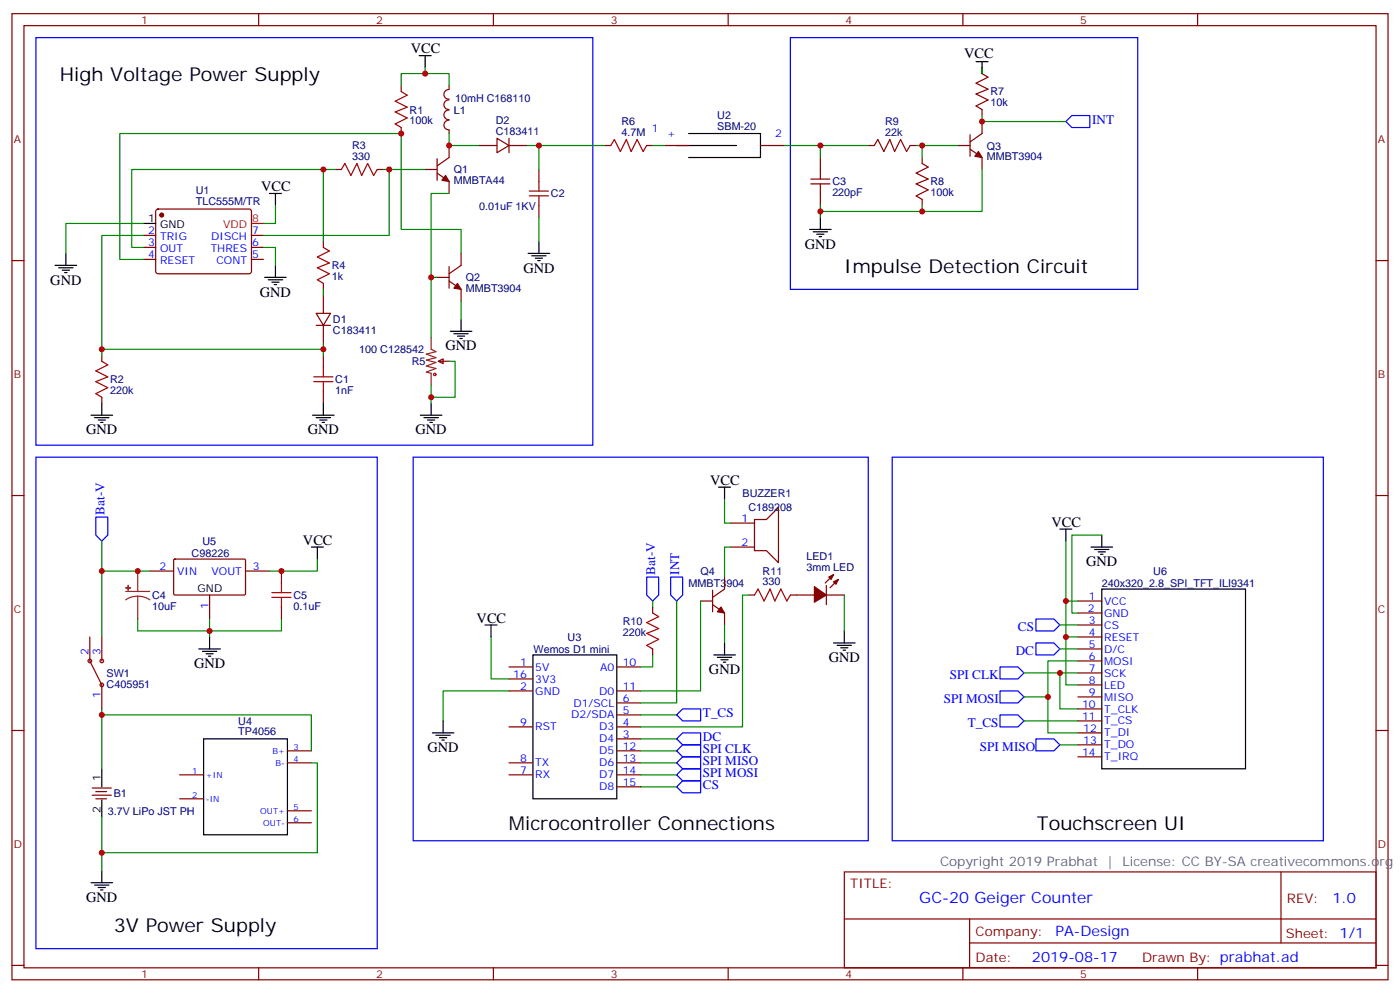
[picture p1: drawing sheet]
<svg xmlns="http://www.w3.org/2000/svg" width="412mm" height="292mm" viewBox="0 0 412 292" stroke-linecap="round" stroke-linejoin="round" font-family="sans-serif">
<g fill="none" stroke="#00f" stroke-width=".35">
<path d="M10.6 11.1h164v119.9h-164zM232.8 11.1h102.3v74.1h-102.3zM314 35.8l1.7-1.8h5.3v3.5h-5.3zM10.6 134.5h100.5v144.7h-100.5zM121.7 134.5h134.1v112.9h-134.1zM262.8 134.5h127v112.9h-127zM28.2 152.2h3.5v5.3l-1.7 1.7-1.8-1.7zM190.5 169.8h3.5v5.3l-1.7 1.8-1.8-1.8zM197.6 169.8h3.5v5.3l-1.8 1.8-1.7-1.8zM294.6 196.3h5.3l1.7 1.7-1.7 1.8h-5.3zM305.2 189.2h5.2l1.8 1.8-1.8 1.8h-5.2zM305.2 182.2h5.2l1.8 1.7-1.8 1.8h-5.2z"/>
<path d="M199.3 210.4l1.8-1.8h5.3v3.6h-5.3zM199.3 217.5l1.8-1.8h5.3v3.5h-5.3zM294.6 210.4h5.3l1.7 1.8-1.7 1.7h-5.3zM294.6 203.3h5.3l1.7 1.8-1.7 1.8h-5.3zM305.2 217.5h5.2l1.8 1.7-1.8 1.8h-5.2zM199.3 221l1.8-1.8h5.3v3.5h-5.3zM199.3 224.5l1.8-1.8h5.3v3.6h-5.3zM199.3 228l1.8-1.7h5.3v3.5h-5.3zM199.3 231.6l1.8-1.8h5.3v3.5h-5.3z"/>
</g>
<g fill="none" stroke="#870000" stroke-width=".35">
<path d="M3.5 4h405.4v284.4h-405.4zM7.1 7.5h398.2v277.3h-398.2zM76.2 4v3.5M145.3 4v3.5M214.5 4v3.5M283.6 4v3.5M289.3 19.9v1.8l1.7 1-3.5 1.8 3.5 1.7-3.5 1.5 3.5 1.7-3.5 1.8 1.8 1v1.8M352.8 4v3.5M118.2 25.2v1.8M118.2 37.5v1.8M132.3 32.4a1.41 1.41 0 0 0-1.5 1.4 1.41 1.41 0 0 0 1.5 1.4M132.3 29.4a1.41 1.41 0 0 0-1.5 1.4 1.41 1.41 0 0 0 1.5 1.4"/>
<path d="M132.3 35.4a1.41 1.41 0 0 0-1.5 1.4 1.41 1.41 0 0 0 1.5 1.4v1.1M132.3 26.4a1.41 1.41 0 0 0-1.5 1.4 1.41 1.41 0 0 0 1.5 1.4M132.3 25.2v1M285.8 39.7v6.3M289.3 35.8v3.5l-3.5 2.5M98.8 49.9h1.7M111.1 49.9h1.8M125.2 49.9h3.6M128.8 50.9l3.5 2.5v3.5M128.8 46.7v6.4M132.3 42.8v3.6l-3.5 2.4M141.1 42.8h5.3"/>
<path d="M146.4 40.7l3.5 2.1-3.5 2.1zM149.9 40.7v4.2M149.9 42.8h5.3M158.7 49.9v3.5M178.2 42.8h1.7M190.5 42.8h1.8M195.8 42.8h7M224 42.8h7.1M238.8 54.1h5.7M238.8 52.7h5.7M241.7 46.4v6.3M241.7 54.1v6.4"/>
<path d="M255.8 42.8h1.7l1.1-1.7 1.7 3.5 1.8-3.5 1.4 3.5 1.8-3.5 1.8 3.5 1-1.8h1.8M271.6 46.4v1.7l1.8 1.1-3.5 1.7 3.5 1.8-3.5 1.4 3.5 1.8-3.5 1.7 1.7 1.1v1.8M282.2 42.8h3.6M285.8 43.9l3.5 2.5v3.5M3.5 76.7h3.6M42.3 69.3h3.6M42.3 72.8h3.6M42.3 76.3h3.6M46.1 61.7l.5-.2 27.1 .1 .4 .6-.1 17.9-.6 .5-27.1-.1-.4-.6v-17.7zM74.1 69.3h3.5M74.1 72.8h3.5M74.1 76.3h3.5"/>
<path d="M95.2 71v1.8M132.3 78.5v6.3M135.8 74.6v3.5l-3.5 2.5M158.7 60.5v3.5M405.3 76.7h3.6M93.1 92.2h4.3l-2.2 3.5zM93.1 95.7h4.3M95.2 83.4v1.8M95.2 86.9v5.3M95.2 95.7v5.3M128.8 81.6h3.5M132.3 82.7l3.5 2.5v3.5"/>
<path d="M30 104.6v1.7M30 116.9v1.8M95.2 104.6v3.5M95.2 115.1v3.6M129.1 106.3l1.4-.7v1.4zM129.1 106.3h3.2M3.5 145.8h3.6M215.2 154h7M222.2 152.9h3.6l3.5-3.5v16.2l-3.5-3.5h-3.6zM405.3 145.8h3.6M44.1 168.1h7.1M51.2 164.7l.3-.2 20.6 .1 .2 .3v10l-.3 .2h-20.7l-.1-.3z"/>
<path d="M61.7 175.1v7.1M72.3 168.1h7.1M82.9 168.1v3.5M82.9 178.6v3.6M192.3 178.6v1.8M206.4 176.9h3.5M209.9 177.9l3.5 2.5v3.5M209.9 173.7v6.4M213.4 169.8v3.6l-3.5 2.4M215.2 161h7M220.5 175.1h1.7M232.8 175.1h7.1"/>
<path d="M243.4 172.3v5.6M243.4 175.1h5.3M245.5 169.1l-2.4 2.5M246.9 170.5l-2.4 2.5M317.5 176.9h7.1M26.5 187.5v7M30 187.5v7M149.9 196.3h7.1M149.9 199.8h7.1M181.7 196.3h7M192.3 191v1.8M317.5 180.4h7.1"/>
<path d="M317.5 183.9h7.1M317.5 187.5h7.1M317.5 191h7.1M317.5 194.5h7.1M317.5 198h7.1M3.5 215h3.6M30 201.6v7M149.9 203.3h7.1M149.9 213.9h7.1M181.7 203.3h7M181.7 213.9h7M181.7 206.9h7"/>
<path d="M181.7 210.4h7M181.7 217.5h7M317.5 201.6h7.1M317.5 205.1h7.1M317.5 208.6h7.1M317.5 212.2h7.1M317.5 215.7h7.1M317.5 219.2h7.1M405.3 215h3.6M27.2 231.9h5.6M27.2 234h5.6M28.2 235.1h3.2"/>
<path d="M28.2 233h3.2M52.9 228h7.1M52.9 235.1h7.1M84.7 224.5h7M84.7 221h7M84.7 238.6h7M149.9 224.5h7.1M149.9 228h7.1M181.7 224.5h7M181.7 228h7M181.7 221h7M181.7 231.6h7"/>
<path d="M317.5 222.7h7.1M84.7 242.1h7M248.7 256.6h156.6v28.2h-156.6zM377.3 256.6v20.9M248.7 270.5h156.5M285.6 277.5h119.6M285.6 270.5v14.1M3.5 284.1h3.6M76.2 284.8v3.6M145.3 284.8v3.6M214.5 284.8v3.6M283.6 284.8v3.6"/>
<path d="M352.8 284.8v3.6M405.3 284.1h3.6"/>
</g>
<g fill="#870000" stroke="#870000" stroke-width=".35">
<path d="M131.2 51.6l1.1 1.8-2.1-.3z"/>
<path d="M134.8 83.4l1 1.8-2.1-.4z"/>
<path d="M288.2 44.6l1.1 1.8-2.1-.4z"/>
<path d="M212.4 178.6l1 1.8-2.1-.3z"/>
<path d="M245.5 171.2l1.4-.7-.7 1.4z"/>
<path d="M244.1 169.8l1.4-.7-.7 1.4z"/>
<path d="M239.9 172.6l3.5 2.5-3.5 2.1z"/>
<circle cx="47.6" cy="63.3" r=".53"/>
</g>
<g fill="none" stroke="#000" stroke-width=".35">
<path d="M123.5 16.4h3.5M125.2 16.4v3.5M287.5 18.1h3.5M289.3 18.1v3.6M202.8 39.3h21.2v7.1h-21.2M79.4 56.9h3.5M81.1 56.9v3.6M199.3 42.8h17.7M16.2 78.1h6.4M17.3 78.8h4.2M18.3 79.5h2.2M19.4 74.6v3.5"/>
<path d="M42.3 65.8h3.6M81.1 78.1v3.5M155.6 74.6h6.3M156.6 75.3h4.3M157.7 76h2.1M158.4 76.7h.7M158.7 71v3.6M238.5 67.5h6.3M239.5 68.2h4.3M240.6 68.9h2.1M241.3 69.6h.7M241.7 64v3.5"/>
<path d="M19 80.2h.8M78 81.6h6.3M79 82.3h4.3M80.1 83h2.1M80.8 83.7h.7M132.6 97.5h6.4M133.7 98.2h4.2M134.8 98.9h2.1M135.5 99.6h.7M135.8 94v3.5M30 118.7v3.5M95.2 118.7v3.5"/>
<path d="M127 118.7v3.5M26.8 122.2h6.4M27.9 122.9h4.2M28.9 123.6h2.1M29.6 124.3h.7M92.1 122.2h6.3M93.1 122.9h4.3M94.2 123.6h2.1M94.9 124.3h.7M123.8 122.2h6.4M124.9 122.9h4.2M125.9 123.6h2.2"/>
<path d="M126.6 124.3h.8M211.7 143.4h3.5M213.4 143.4v3.5M312.2 155.7h3.5M314 155.7v3.5M324.6 157.5v3.5M91.7 161h3.5M93.5 161v3.5M321.4 161h6.3M322.4 161.7h4.3M323.5 162.4h2.1M324.2 163.1h.7"/>
<path d="M324.6 173.4h42.3v52.9h-42.3zM58.6 191h6.3M59.6 191.7h4.3M60.7 192.4h2.1M61.4 193.1h.7M61.7 187.5v3.5M142.9 183.9h3.5M144.6 183.9v3.6M157 192.8h24.7v42.3h-24.7zM210.3 192.8h6.3M211.3 193.5h4.2M212.4 194.2h2.1"/>
<path d="M213.1 194.9h.7M213.4 189.2v3.6M245.5 189.2h6.4M246.6 189.9h4.2M247.6 190.6h2.2M248.4 191.3h.7M248.7 185.7v3.5M60 217.5h24.7v28.2h-24.7zM127.4 215.7h6.3M128.4 216.4h4.2M129.5 217.1h2.1M130.2 217.8h.7"/>
<path d="M130.5 212.2v3.5M30 226.3v5.3M30 235.4v5M26.8 259.8h6.4M30 256.3v3.5M27.9 260.5h4.2M28.9 261.2h2.1M29.6 261.9h.7"/>
</g>
<path d="M74.1 65.8h3.5" fill="none" stroke="#f00" stroke-width=".35"/>
<g fill="none" stroke="#a10000" stroke-width=".35">
<path d="M118.2 27l1.7 1-3.5 1.8 3.5 1.7-3.5 1.4 3.5 1.8-3.5 1.8 1.8 1M100.5 49.9l1.1-1.8 1.8 3.5 1.7-3.5 1.4 3.5 1.8-3.5 1.8 3.5 1-1.7M155.9 57.6h5.7M155.9 56.2h5.7M158.7 53.4v2.8M158.7 57.6v2.9M179.9 42.8l1.1-1.7 1.7 3.5 1.8-3.5 1.4 3.5 1.8-3.5 1.7 3.5 1.1-1.8M95.2 72.8l1.8 1.1-3.5 1.7 3.5 1.8-3.5 1.4 3.5 1.8-3.5 1.7 1.7 1.1M30 106.3l1.7 1.1-3.5 1.7 3.5 1.8-3.5 1.4 3.5 1.8-3.5 1.8 1.8 1M92.4 112.3h5.7M92.4 110.9h5.7M95.2 108.1v2.8"/>
<path d="M95.2 112.3v2.8M80.1 175.8h5.6M80.1 174.4h5.6M82.9 171.6v2.8M82.9 175.8v2.8M222.2 175.1l1.1-1.7 1.8 3.5 1.7-3.5 1.4 3.5 1.8-3.5 1.8 3.5 1-1.8M192.3 180.4l1.7 1.1-3.5 1.7 3.5 1.8-3.5 1.4 3.5 1.8-3.5 1.7 1.8 1.1"/>
<circle cx="128.1" cy="110.2" r=".35"/>
</g>
<path d="M127 99.3v3.5l1.4 .7-2.8 .7 2.8 1.1-2.8 .7 2.8 .7-2.8 1 2.8 .7-2.8 1.1 1.4 .4v3.5M37 174.1h7.1M40.6 175.5l1.8 .2 1.7 .8M40.6 175.5l-1.9 .2-1.7 .8M40.6 168.1v6M40.6 175.5v6.7" fill="none" stroke="#8c2424" stroke-width=".35"/>
<g fill="none" stroke="#900" stroke-width=".35">
<path d="M26.5 194.5l3.5 7.1"/>
<circle cx="26.5" cy="194.5" r=".53"/>
<circle cx="30" cy="194.5" r=".53"/>
<circle cx="30" cy="201.6" r=".53"/>
</g>
<g fill="#8c2424" stroke="#8c2424" stroke-width=".35">
<path d="M37 173h1.5z"/>
<path d="M37.7 172.3l.1 1.4z"/>
</g>
<g fill="none" stroke="#008700" stroke-width=".35">
<path d="M125.2 19.9v1.8M289.3 19.9v1.8M118.2 25.2v-3.5h14.1v3.5M132.3 39.3v3.5h8.8M289.3 34v1.8h24.7M95.2 49.9v21.1M98.8 49.9h-60v22.9h3.5M112.9 49.9h1.8M125.2 49.9h-10.5v19.4h-37.1M132.3 56.9h-5.3v42.4M155.2 42.8h3.5v7.1M158.7 42.8h19.5"/>
<path d="M192.3 42.8h3.5M231.1 42.8h10.6M255.8 42.8h-14.1v3.6M269.9 42.8h1.7v3.6M271.6 42.8h10.6M289.3 49.9v12.3h-47.6M42.3 65.8h-22.9v8.8M42.3 69.3h-12.3v35.3M77.6 72.8h3.5v5.3M81.1 60.5v5.3h-3.5M135.8 74.6v-7.1h-17.6v-28.2h-82.9v37h7M158.7 64v7"/>
<path d="M241.7 60.5v3.5M271.6 60.5v1.7M95.2 85.2v1.7M127 81.6h1.8M135.8 88.7v5.3M30 102.8h65.2M95.2 101v3.6M127 113.4v5.3M132.3 106.3h1.8v10.6h-7.1M30 159.2v8.9M213.4 146.9v7.1h1.8M314 159.2v17.7h3.5"/>
<path d="M324.6 157.5h-8.9v22.9h1.8M44.1 168.1h-14.1v19.4M93.5 164.5v3.6h-14.1M192.3 176.9v1.7M199.3 176.9v30h-10.6M206.4 176.9v26.4h-17.7M215.2 161h-1.8v8.8M220.5 175.1h-1.8v38.8h-30M248.7 175.1v10.6M314 176.9v10.6h3.5M40.6 182.2v3.5h42.3v-3.5M61.7 182.2v5.3"/>
<path d="M144.6 187.5v12.3h5.3M192.3 192.8v3.5h-3.6M213.4 183.9v5.3M301.6 198h15.9M312.2 198v10.6h5.3M312.2 183.9h5.3M312.2 191h5.3M314 187.5v14.1h3.5M317.5 194.5h-8.8v10.6h-7.1M30 208.6v1.8M149.9 203.3h-19.4v8.9M188.7 210.4h10.6"/>
<path d="M188.7 217.5h10.6M301.6 212.2h15.9M308.7 205.1v10.6h8.8M312.2 219.2h5.3M91.7 224.5h1.8v26.5h-63.5M91.7 221v-10.6h-61.7v15.9M188.7 221h10.6M188.7 224.5h10.6M188.7 228h10.6M188.7 231.6h10.6M30 240.4v15.9"/>
</g>
<g fill="#c00">
<circle cx="114.7" cy="49.9" r=".88"/>
<circle cx="314" cy="187.5" r=".88"/>
<circle cx="30" cy="210.4" r=".88"/>
<circle cx="30" cy="102.8" r=".88"/>
<circle cx="95.3" cy="102.8" r=".88"/>
<circle cx="289.3" cy="35.8" r=".88"/>
<circle cx="241.7" cy="42.8" r=".88"/>
<circle cx="271.6" cy="42.8" r=".88"/>
<circle cx="241.7" cy="62.2" r=".88"/>
<circle cx="132.3" cy="42.8" r=".88"/>
<circle cx="127" cy="116.9" r=".88"/>
<circle cx="95.3" cy="49.9" r=".88"/>
<circle cx="127" cy="81.6" r=".88"/>
<circle cx="118.2" cy="39.3" r=".88"/>
<circle cx="125.2" cy="21.7" r=".88"/>
<circle cx="30" cy="168.1" r=".88"/>
<circle cx="40.6" cy="168.1" r=".88"/>
<circle cx="82.9" cy="168.1" r=".88"/>
<circle cx="61.7" cy="185.7" r=".88"/>
<circle cx="158.8" cy="42.8" r=".88"/>
<circle cx="312.2" cy="198" r=".88"/>
<circle cx="314" cy="176.9" r=".88"/>
<circle cx="308.7" cy="205.1" r=".88"/>
<circle cx="271.6" cy="62.2" r=".88"/>
<circle cx="30" cy="251" r=".88"/>
</g>
<g font-size="5.6">
<text x="17.6" y="23.8">High Voltage Power Supply</text>
<text x="248.7" y="80.2">Impulse Detection Circuit</text>
<text x="149.9" y="244.3">Microcontroller Connections</text>
<text x="305.5" y="244.3">Touchscreen UI</text>
<text x="33.5" y="274.3">3V Power Supply</text>
</g>
<text font-size="4.6" fill="#00f" x="270.8" y="265.6">GC-20 Geiger Counter</text>
<g font-size="4.2">
<text x="121" y="15.7">VCC</text>
<text x="284" y="17">VCC</text>
<text x="76.9" y="56.2">VCC</text>
<text x="237.1" y="73.2">GND</text>
<text x="14.8" y="83.7">GND</text>
<text x="154.2" y="80.2">GND</text>
<text x="76.6" y="87.3">GND</text>
<text x="131.2" y="103.2">GND</text>
<text x="25.4" y="127.8">GND</text>
<text x="90.7" y="127.8">GND</text>
<text x="122.4" y="127.8">GND</text>
<text x="209.2" y="142.7">VCC</text>
<text x="309.7" y="155">VCC</text>
<text x="89.3" y="160.3">VCC</text>
<text x="320" y="166.7">GND</text>
<text x="140.4" y="183.2">VCC</text>
<text x="57.1" y="196.6">GND</text>
<text x="244.1" y="194.9">GND</text>
<text x="208.8" y="198.4">GND</text>
<text x="125.9" y="221.3">GND</text>
<text x="25.4" y="265.4">GND</text>
</g>
<g font-size="4.2" fill="#00f">
<text x="392.5" y="265.9">1.0</text>
<text x="310.9" y="275.4">PA-Design</text>
<text x="304" y="283.2">2019-08-17</text>
</g>
<g font-size="3.9" fill="#00f">
<text x="321.7" y="36.5">INT</text>
<text x="30.7" y="151.5" transform="rotate(-90 30.7 151.5)">Bat-V</text>
<text x="193" y="169.1" transform="rotate(-90 193 169.1)">Bat-V</text>
<text x="200.1" y="169.1" transform="rotate(-90 200.1 169.1)">INT</text>
<text x="299.9" y="185.7">CS</text>
<text x="299.2" y="192.8">DC</text>
<text x="279.8" y="199.8">SPI CLK</text>
<text x="278" y="206.9">SPI MOSI</text>
<text x="207.1" y="211.2">T_CS</text>
<text x="285.1" y="213.9">T_CS</text>
<text x="207.1" y="221.7">SPI CLK</text>
<text x="207.1" y="218.2">DC</text>
<text x="288.7" y="221">SPI MISO</text>
<text x="207.1" y="225.3">SPI MISO</text>
<text x="207.1" y="228.8">SPI MOSI</text>
<text x="207.1" y="232.3">CS</text>
</g>
<g font-size="3.9" fill="#666">
<text x="276.9" y="254.7">Copyright 2019 Prabhat |</text>
<text x="330.7" y="254.7">License: CC BY-SA creativecommons.org</text>
</g>
<g font-size="3.9" fill="#800">
<text x="250.5" y="261.2">TITLE:</text>
<text x="379.1" y="265.9">REV:</text>
<text x="287.4" y="275.4">Company:</text>
<text x="378.7" y="276">Sheet: 1/1</text>
<text x="287.4" y="283.1">Date:</text>
<text x="336.4" y="283.2">Drawn By: prabhat.ad</text>
</g>
<g font-size="3.2" fill="#800">
<text x="41.6" y="7">1</text>
<text x="110.8" y="7">2</text>
<text x="179.9" y="7">3</text>
<text x="249.1" y="7">4</text>
<text x="318.2" y="7">5</text>
<text x="4.1" y="42.1">A</text>
<text x="405.9" y="42.1">A</text>
<text x="4.1" y="111.3">B</text>
<text x="405.9" y="111.3">B</text>
<text x="4.1" y="180.4">C</text>
<text x="405.9" y="180.4">C</text>
<text x="4.1" y="249.6">D</text>
<text x="405.9" y="249.6">D</text>
<text x="41.6" y="287.8">1</text>
<text x="110.8" y="287.8">2</text>
<text x="179.9" y="287.8">3</text>
<text x="249.1" y="287.8">4</text>
<text x="318.2" y="287.8">5</text>
</g>
<g font-size="3.2" fill="#000080">
<text x="134.1" y="30">10mH C168110</text>
<text x="291.8" y="28.1">R7</text>
<text x="120.7" y="33.4">R1</text>
<text x="133.7" y="33.4">L1</text>
<text x="211.3" y="35.1">U2</text>
<text x="291.7" y="31.2">10k</text>
<text x="120.6" y="36.6">100k</text>
<text x="146" y="39.7">C183411</text>
<text x="146" y="36.5">D2</text>
<text x="183.1" y="40">4.7M</text>
<text x="183.1" y="36.8">R6</text>
<text x="211.3" y="38.2">SBM-20</text>
<text x="260.7" y="40">22k</text>
<text x="260.7" y="36.9">R9</text>
<text x="103.7" y="47.1">330</text>
<text x="103.7" y="43.9">R3</text>
<text x="290.7" y="47.1">MMBT3904</text>
<text x="290.7" y="44">Q3</text>
<text x="133.7" y="51.1">Q1</text>
<text x="57.7" y="57.1">U1</text>
<text x="133.7" y="54.2">MMBTA44</text>
<text x="162.3" y="58.1">C2</text>
<text x="245.2" y="57.7">220pF</text>
<text x="245.2" y="54.6">C3</text>
<text x="274.1" y="57.7">100k</text>
<text x="274.1" y="54.6">R8</text>
<text x="57.7" y="60.5">TLC555M/TR</text>
<text x="141.1" y="61.7">0.01uF 1KV</text>
<text x="97.7" y="82.4">1k</text>
<text x="97.7" y="79.3">R4</text>
<text x="137.2" y="82.8">Q2</text>
<text x="137.2" y="86">MMBT3904</text>
<text x="98.1" y="95.2">D1</text>
<text x="98.1" y="98.3">C183411</text>
<text x="105.8" y="104">100 C128542</text>
<text x="121.3" y="107.5">R5</text>
<text x="32.5" y="112.8">R2</text>
<text x="98.8" y="112.7">C1</text>
<text x="32.5" y="115.9">220k</text>
<text x="98.8" y="115.9">1nF</text>
<text x="218.7" y="146.3">BUZZER1</text>
<text x="220.5" y="150.3">C189208</text>
<text x="59.6" y="160.3">U5</text>
<text x="56.4" y="163.9">C98226</text>
<text x="237.5" y="164.9">LED1</text>
<text x="202.8" y="172.8">MMBT3904</text>
<text x="206.4" y="169.3">Q4</text>
<text x="224.6" y="172.3">330</text>
<text x="224.6" y="169.1">R11</text>
<text x="237.5" y="168.1">3mm LED</text>
<text x="324.6" y="172.9">240x320_2.8_SPI_TFT_ILI9341</text>
<text x="339.7" y="169.1">U6</text>
<text x="44.8" y="179.4">10uF</text>
<text x="44.8" y="176.2">C4</text>
<text x="86.4" y="179.4">0.1uF</text>
<text x="86.4" y="176.2">C5</text>
<text x="183.4" y="183.8">R10</text>
<text x="167.2" y="188.6">U3</text>
<text x="183.4" y="187.3">220k</text>
<text x="157.2" y="192.3">Wemos D1 mini</text>
<text x="31.4" y="202.4">C405951</text>
<text x="31.4" y="199.2">SW1</text>
<text x="70.2" y="213.3">U4</text>
<text x="70.2" y="216.4">TP4056</text>
<text x="31.7" y="239.9">3.7V LiPo JST PH</text>
<text x="33.5" y="234.5">B1</text>
</g>
<g font-size="3.2" fill="#00f">
<text x="192" y="38.9">1</text>
<text x="196.5" y="40.4">+</text>
<text x="228.3" y="40.4">2</text>
<text x="43.7" y="68.9">2</text>
<text x="47.2" y="70.7">TRIG</text>
<text x="62.2" y="70.7">DISCH</text>
<text x="74.3" y="68.9">7</text>
<text x="43.7" y="72.5">3</text>
<text x="43.7" y="76">4</text>
<text x="47.2" y="74.2">OUT</text>
<text x="47.2" y="77.8">RESET</text>
<text x="62.1" y="74.2">THRES</text>
<text x="63.7" y="77.8">CONT</text>
<text x="74.3" y="76">5</text>
<text x="74.3" y="72.5">6</text>
<text x="218.5" y="153.6">1</text>
<text x="218.5" y="160.7">2</text>
<text x="47" y="167.7">2</text>
<text x="74.4" y="167.7">3</text>
<text x="52.2" y="169.1">VIN</text>
<text x="62.3" y="169.1">VOUT</text>
<text x="61.4" y="179.2" transform="rotate(-90 61.4 179.2)">1</text>
<text x="320.8" y="176.5">1</text>
<text x="325.3" y="177.9">VCC</text>
<text x="320.4" y="180.1">2</text>
<text x="320.8" y="183.6">3</text>
<text x="325.3" y="181.5">GND</text>
<text x="325.3" y="185">CS</text>
<text x="320.8" y="187.1">4</text>
<text x="320.8" y="190.6">5</text>
<text x="325.3" y="188.5">RESET</text>
<text x="26.1" y="192.8" transform="rotate(-90 26.1 192.8)">2</text>
<text x="29.6" y="192.8" transform="rotate(-90 29.6 192.8)">3</text>
<text x="153.2" y="195.9">1</text>
<text x="157.7" y="197.3">5V</text>
<text x="176.8" y="197.3">A0</text>
<text x="183.4" y="195.9">10</text>
<text x="320.8" y="194.2">6</text>
<text x="320.8" y="197.7">7</text>
<text x="325.3" y="192.1">D/C</text>
<text x="325.3" y="195.6">MOSI</text>
<text x="151.2" y="199.5">16</text>
<text x="153.2" y="203">2</text>
<text x="157.7" y="200.9">3V3</text>
<text x="183.4" y="203">11</text>
<text x="320.8" y="201.2">8</text>
<text x="325.3" y="199.1">SCK</text>
<text x="325.3" y="202.6">LED</text>
<text x="29.6" y="205.4" transform="rotate(-90 29.6 205.4)">1</text>
<text x="157.7" y="204.4">GND</text>
<text x="168.9" y="207.9">D1/SCL</text>
<text x="176.5" y="204.4">D0</text>
<text x="183.4" y="206.5">6</text>
<text x="318.8" y="208.3">10</text>
<text x="320.8" y="204.8">9</text>
<text x="325.3" y="206.2">MISO</text>
<text x="325.3" y="209.7">T_CLK</text>
<text x="153.2" y="213.6">9</text>
<text x="157.7" y="215">RST</text>
<text x="168.3" y="211.5">D2/SDA</text>
<text x="176.5" y="215">D3</text>
<text x="183.4" y="210">5</text>
<text x="183.4" y="213.6">4</text>
<text x="318.8" y="211.8">11</text>
<text x="319.1" y="215.3">12</text>
<text x="325.3" y="213.2">T_CS</text>
<text x="176.5" y="218.5">D4</text>
<text x="183.4" y="217.1">3</text>
<text x="183.4" y="220.6">12</text>
<text x="319.1" y="218.9">13</text>
<text x="325.3" y="216.7">T_DI</text>
<text x="325.3" y="220.3">T_DO</text>
<text x="153.2" y="224.2">8</text>
<text x="153.2" y="227.7">7</text>
<text x="157.7" y="225.6">TX</text>
<text x="176.5" y="222">D5</text>
<text x="176.5" y="225.6">D6</text>
<text x="183.4" y="224.2">13</text>
<text x="183.4" y="227.7">14</text>
<text x="318.8" y="222.4">14</text>
<text x="325.3" y="223.8">T_IRQ</text>
<text x="157.7" y="229.1">RX</text>
<text x="176.5" y="229.1">D7</text>
<text x="176.5" y="232.6">D8</text>
<text x="183.4" y="231.2">15</text>
</g>
<g font-size="3.2">
<text x="43.7" y="65.4">1</text>
<text x="47.2" y="67.2">GND</text>
<text x="58.2" y="174.2">GND</text>
<text x="29.6" y="229.8" transform="rotate(-90 29.6 229.8)">1</text>
<text x="29.6" y="239.2" transform="rotate(-90 29.6 239.2)">2</text>
</g>
<g font-size="3.2" fill="#f00">
<text x="74.3" y="65.4">8</text>
<text x="65.7" y="67.2">VDD</text>
</g>
<g font-size="2.5" fill="#00f">
<text x="86.4" y="220.6">3</text>
<text x="56.6" y="227.7">1</text>
<text x="80.2" y="222">B+</text>
<text x="81.1" y="225.6">B-</text>
<text x="86.4" y="224.2">4</text>
<text x="60.7" y="229.1">+IN</text>
<text x="56.6" y="234.7">2</text>
<text x="60.7" y="236.1">-IN</text>
<text x="76.7" y="239.7">OUT+</text>
<text x="86.4" y="238.3">5</text>
<text x="77.6" y="243.2">OUT-</text>
<text x="86.4" y="241.8">6</text>
</g>
</svg>
